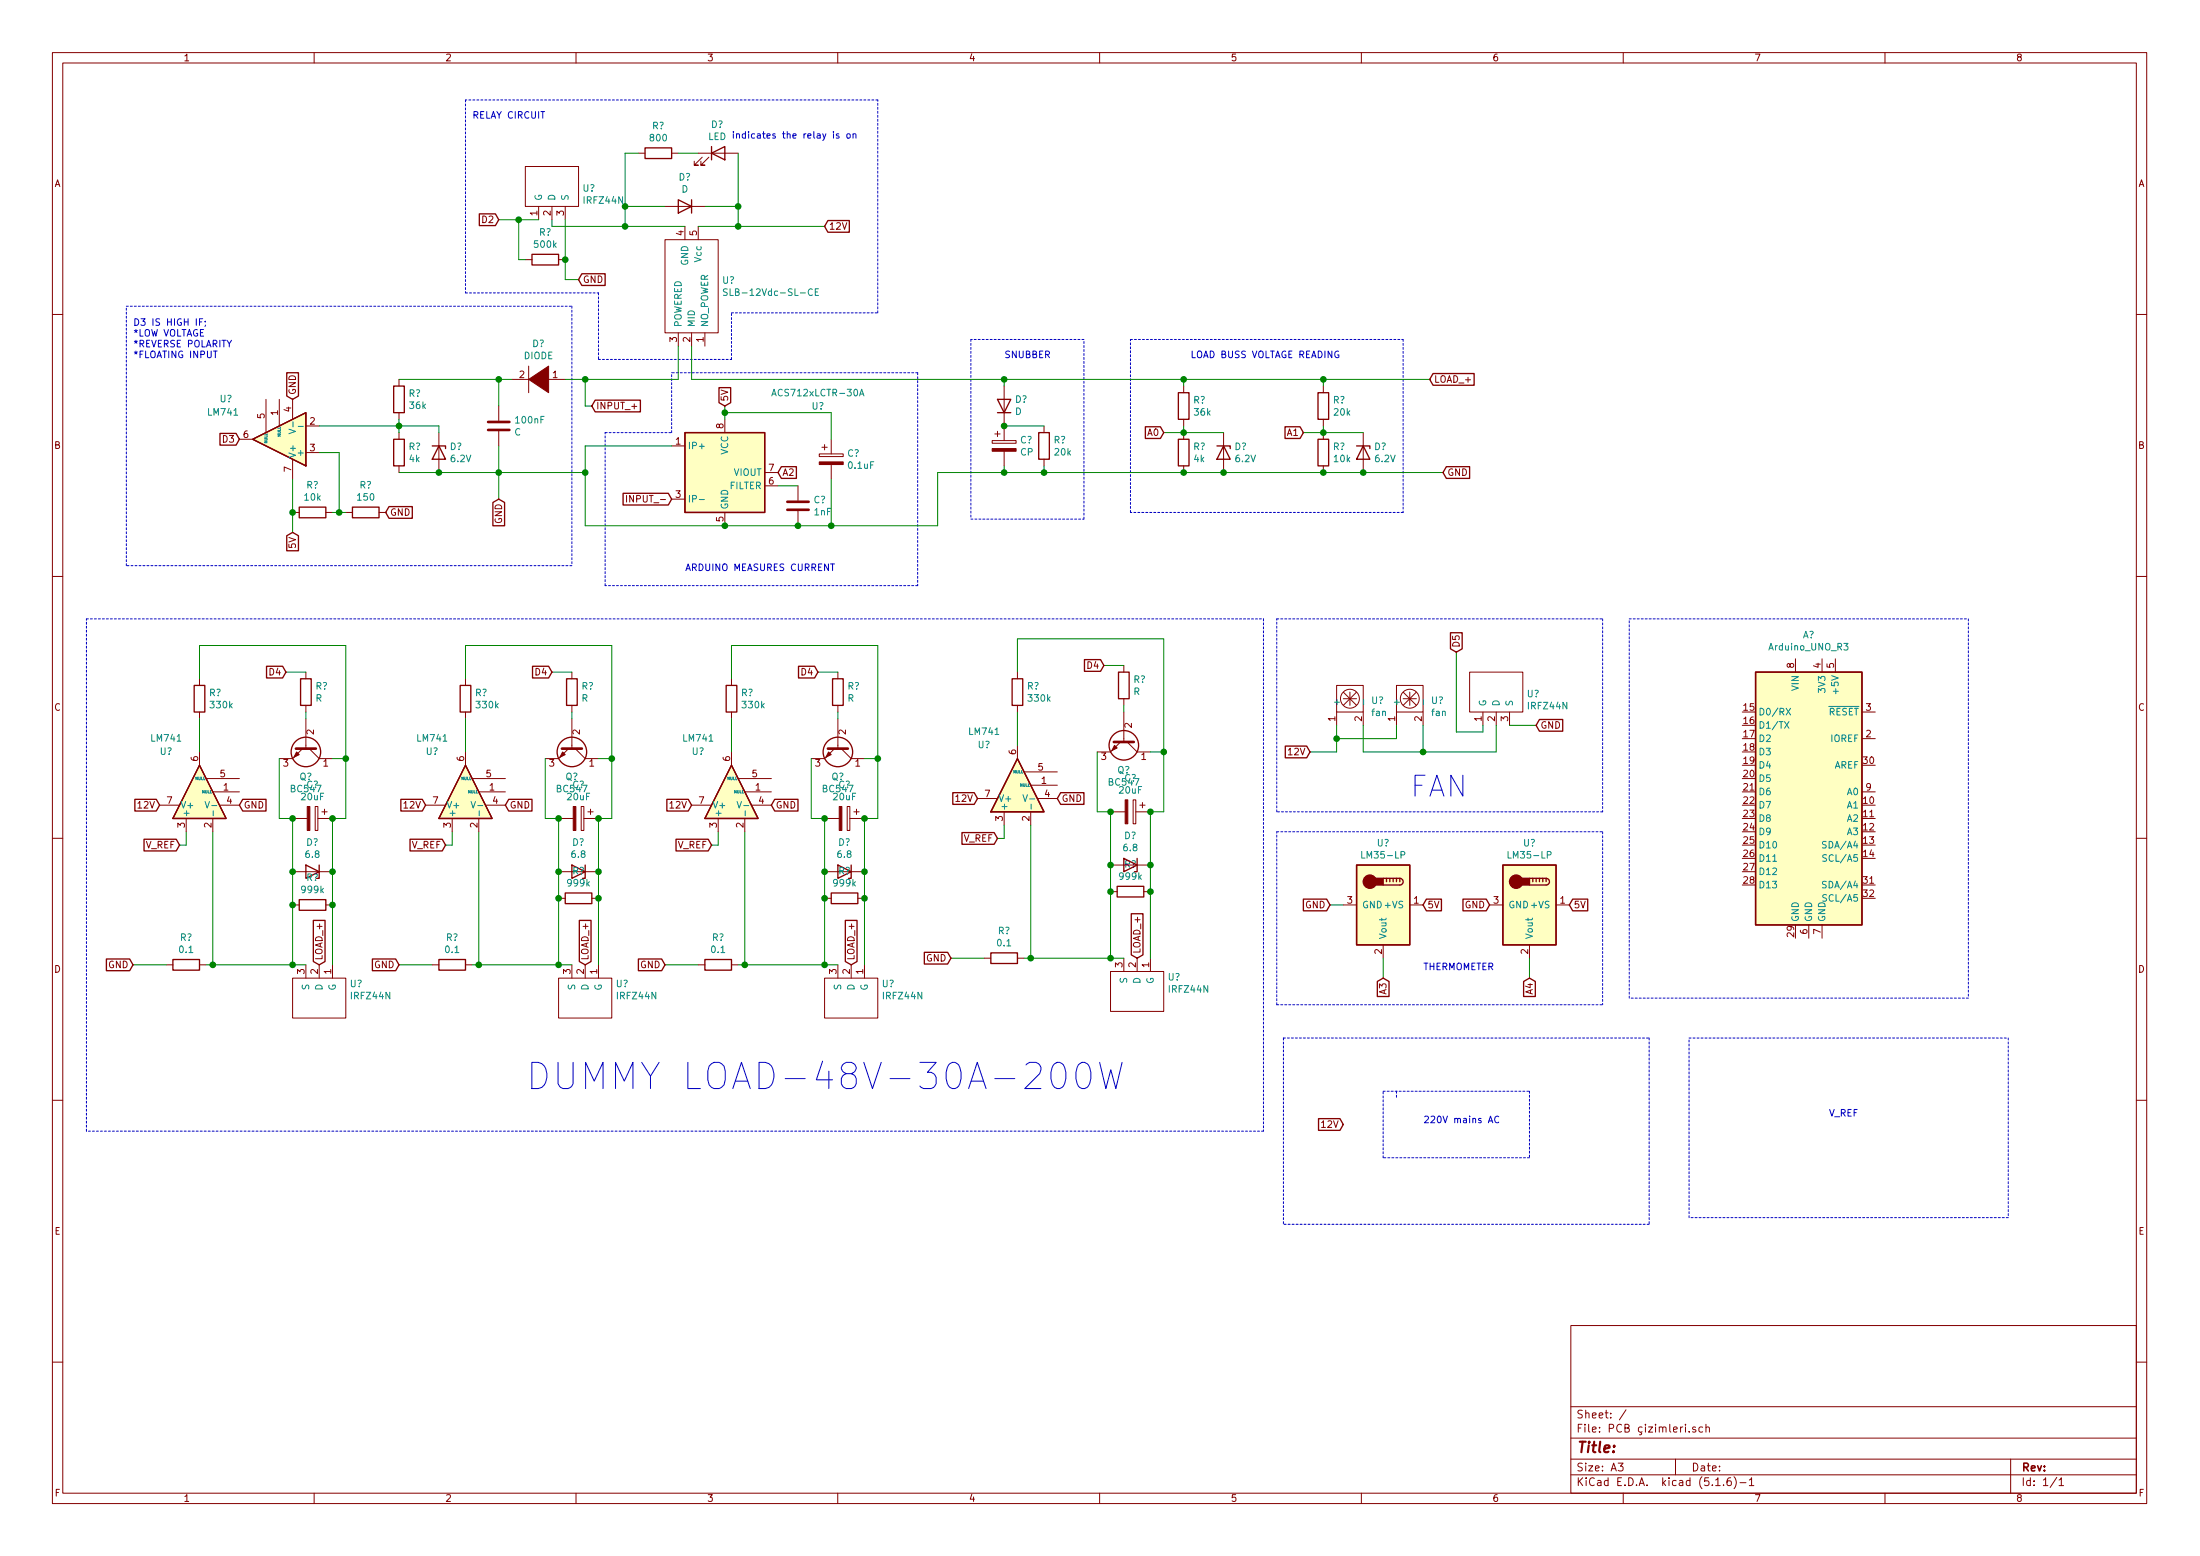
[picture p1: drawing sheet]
<svg xmlns="http://www.w3.org/2000/svg" width="420mm" height="297mm" viewBox="0 0 420 297" stroke-linecap="round" stroke-linejoin="round" font-family="sans-serif">
<g fill="none" stroke="#840000" stroke-width=".19">
<path d="M10 10h400v277h-400zM12 12h396v273.1h-396zM60 10v2M110 10v2M160 10v2M210 10v2M260 10v2M310 10v2M360 10v2M100.3 31.8h10.2v7.6h-10.2zM102.9 39.4v2.5M105.4 39.4v2.5"/>
<path d="M107.9 39.4v2.5M121.9 29.2h1.3M127 39.4h7.6M128.3 29.2h1.2M133.3 29.2h7.7M134.1 30l-1.5 1.5h.7h-.7v-.7M135.4 30l-1.5 1.5h.7h-.7v-.7M100.3 49.6h1.3M106.7 49.6h1.2M127 45.8h10.2v17.7h-10.2zM130.8 43.2v2.6M133.3 43.2v2.6"/>
<path d="M10 60h2M50.8 76.2v6.4M53.3 76.2v5.1M55.9 76.2v3.8M76.2 72.4v1.3M76.2 78.8v1.2M95.2 77.5v2.8M97.8 72.4h3.8M101 69.9v5.1M104.1 72.4h3.8M129.5 63.5v2.6M132.1 63.5v2.6"/>
<path d="M134.6 63.5v2.6M191.8 73.7v10.4M226.1 73.7v1.3M252.7 73.7v1.3M408 60h2M45.7 83.9h2.6M55.9 87.7v3.8M55.9 97.8h1.2M58.4 81.3h2.6M58.4 86.4h2.6M62.2 97.8h1.3M66 97.8h1.3"/>
<path d="M72.4 97.8h1.3M76.2 82.6v1.3M76.2 88.9v1.3M83.8 82.6v7.6M95.2 82.3v2.8M119.7 94.6v1.2M128.3 85.1h2.5M128.3 95.3h2.5M138.4 80v2.6M138.4 97.8v2.6M146 92.7h2.6M146 90.2h2.6"/>
<path d="M152.4 92.7v2.8M152.4 97.6v2.8M156.5 86.7h4.5v.5h-4.5zM157 85.4h1M157.5 84.9v1M158.7 83.9v2.8M158.7 88.7v2.8M189.5 84.1h4.6v.5h-4.6zM190 82.8h1M190.5 82.3v1M191.8 86.1v2.8M199.4 81.3v1.3"/>
<path d="M199.4 87.7v1.2M226.1 80v1.3M226.1 82.6v1.3M226.1 88.9v1.3M233.7 82.6v7.6M252.7 80v1.3M252.7 82.6v1.3M252.7 88.9v1.3M260.3 82.6v7.6M10 110h2M408 110h2M38.1 129.6v1.2"/>
<path d="M38.1 135.9v1.3M58.4 128.3v1.3M58.4 134.7v1.2M58.4 137.2v5.7M88.9 129.6v1.2M88.9 135.9v1.3M109.2 128.3v1.3M109.2 134.7v1.2M109.2 137.2v5.7M139.7 129.6v1.2M139.7 135.9v1.3M160 128.3v1.3"/>
<path d="M160 134.7v1.2M160 137.2v5.7M194.3 128.3v1.3M194.3 134.7v1.2M214.6 127v1.3M214.6 133.4v1.3M214.6 135.9v5.7M255.3 130.8h5v5.1h-5zM255.3 135.9v2.6M256.5 133.4h2.6M256.5 132.1l2.6 2.6M257.8 132.1v2.6"/>
<path d="M259.1 132.1l-2.6 2.6M260.3 135.9v2.6M266.7 130.8h5.1v5.1h-5.1zM266.7 135.9v2.6M268 132.1l2.5 2.6M268 133.4h2.5M269.2 132.1v2.6M270.5 132.1l-2.5 2.6M271.8 135.9v2.6M280.7 128.3h10.1v7.6h-10.1zM283.2 135.9v2.6M285.7 135.9v2.6"/>
<path d="M288.3 135.9v2.6M342.9 125.8v2.5M348 125.8v2.5M350.5 125.8v2.5M355.6 135.9h2.5M30.5 153.7h3.8M35.6 156.2v2.6M38.1 143.5v2.6M39.4 148.6h6.3M40.6 151.2h5.1M40.6 156.2v2.6M41.9 153.7h3.8"/>
<path d="M55.9 156.2h2.8M57.8 142.9l-1.9 1.9h-2.6M59.1 142.9l1.9 1.9h2.5M60.2 154h.5v4.5h-.5zM60.7 156.2h2.8M61.5 155h1M62 154.5v1M81.3 153.7h3.8M86.4 156.2v2.6M88.9 143.5v2.6M90.2 148.6h6.3M91.4 151.2h5.1"/>
<path d="M91.4 156.2v2.6M92.7 153.7h3.8M106.7 156.2h2.8M108.6 142.9l-1.9 1.9h-2.6M109.9 142.9l1.9 1.9h2.5M111 154h.5v4.5h-.5zM111.5 156.2h2.8M112.3 155h1M112.8 154.5v1M132.1 153.7h3.8M137.2 156.2v2.6M139.7 143.5v2.6"/>
<path d="M141 148.6h6.3M142.2 151.2h5.1M142.2 156.2v2.6M143.5 153.7h3.8M157.5 156.2h2.8M159.4 142.9l-1.9 1.9h-2.6M160.7 142.9l1.9 1.9h2.5M161.8 154h.5v4.5h-.5zM162.3 156.2h2.8M163.1 155h1M163.6 154.5v1M186.7 152.4h3.8"/>
<path d="M191.8 155v2.5M194.3 142.3v2.5M195.6 147.4h6.3M196.8 149.9h5.1M196.8 155v2.5M198.1 152.4h3.8M212.1 155h2.8M214 141.6l-1.9 1.9h-2.6M215.3 141.6l1.9 1.9h2.5M216.4 152.7h.5v4.6h-.5zM216.9 155h2.8M217.7 153.7h1"/>
<path d="M218.2 153.2v1M355.6 151.2h2.5M355.6 141h2.5M10 160h2M55.9 166.4h2.5M55.9 172.8h1.2M61 166.4h2.5M62.2 172.8h1.3M106.7 166.4h2.5M106.7 171.5h1.2M111.8 166.4h2.5M113 171.5h1.3"/>
<path d="M157.5 166.4h2.5M157.5 171.5h1.2M162.6 166.4h2.5M163.8 171.5h1.3M212.1 170.2h1.3M212.1 165.1h2.5M217.2 165.1h2.5M218.4 170.2h1.3M256.5 172.8h2.6M269.2 172.8h2.6M284.5 172.8h2.5M297.2 172.8h2.5"/>
<path d="M345.4 176.6v2.5M348 176.6v2.5M408 160h2M31.7 184.2h1.3M38.1 184.2h1.3M55.9 186.7h10.1v7.6h-10.1zM58.4 184.2v2.5M61 184.2v2.5M63.5 184.2v2.5M82.5 184.2h1.3M88.9 184.2h1.3M106.7 186.7h10.1v7.6h-10.1z"/>
<path d="M109.2 184.2v2.5M111.8 184.2v2.5M114.3 184.2v2.5M133.3 184.2h1.3M139.7 184.2h1.3M157.5 186.7h10.1v7.6h-10.1zM160 184.2v2.5M162.6 184.2v2.5M165.1 184.2v2.5M188 182.9h1.2M194.3 182.9h1.3M212.1 185.5h10.1v7.6h-10.1z"/>
<path d="M214.6 182.9v2.6M217.2 182.9v2.6M219.7 182.9v2.6M264.2 180.4v2.5M292.1 180.4v2.5M10 210h2M408 210h2M300 253h108v32.1h-108zM10 260h2M300 278.5h108M300 274.5h108M300 268.5h108"/>
<path d="M309 279.3h1l-.5 .6 .4 .1v.7l-.2 .1-.7-.1M310.5 269.1l-1.2 2M320 278.5v3M322.6 273.3v.1M323.8 272.5a.37 .37 0 0 0-.6 .1l.1 .2 .5 .2 .1 .1-.2 .3-.5-.1M325.2 272.5l-.5-.1-.2 .3v.6l.2 .1 .5-.1M325.8 272.5h.1a.37 .37 0 0 1 .6 .1v.8M325.8 271.9v1.5M384 278.5v6.6M408 260h2M60 285.1v1.9M110 285.1v1.9"/>
<path d="M160 285.1v1.9M210 285.1v1.9M260 285.1v1.9M300 281.5h108M310 285.1v1.9M327.7 283.6h.8M329.2 283.5v.1M330.5 282.1a.59 .59 0 0 0-.7 .6l.1 .8 .5 .1 .2-.1 .1-.5-.2-.3h-.4l-.3 .3M331.2 281.9a1.71 1.71 0 0 1 0 2.3M332.3 283h1.2M334.1 282.5l.4-.4v1.5M334.1 283.6h.8"/>
<path d="M360 285.1v1.9M392.8 282l-1.3 2M393.2 282.5l.5-.4v1.5M393.2 283.6h.9"/>
<circle cx="257.8" cy="133.4" r="1.8"/>
<circle cx="269.2" cy="133.4" r="1.8"/>
</g>
<path d="M93.2 82.1h4.1M93.2 80.6h4.1M150.4 97.3h4M150.4 95.8h4M56.5 142.9h3.8M107.3 142.9h3.8M158.1 142.9h3.8M212.7 141.6h3.8" fill="none" stroke="#840000" stroke-width=".51"/>
<g fill="#840000" stroke="#840000" stroke-width=".19">
<path d="M109.5 154h.5v4.5h-.5z"/>
<path d="M56.6 143.5l.5 .6-1 .5z"/>
<path d="M58.7 154h.5v4.5h-.5z"/>
<path d="M156.5 88.2h4.5v.5h-4.5z"/>
<path d="M107.4 143.5l.5 .6-1 .5z"/>
<path d="M189.5 85.6h4.6v.5h-4.6z"/>
<path d="M212.9 142.3l.5 .5-1.1 .5z"/>
<path d="M214.9 152.7h.5v4.6h-.5z"/>
<path d="M158.2 143.5l.5 .6-1 .5z"/>
<path d="M160.3 154h.5v4.5h-.5z"/>
<path d="M101 72.4l3.8-2.5v5.1z"/>
</g>
<g fill="none" stroke="#840000" stroke-width=".25">
<path d="M123.2 28.2h5.1v2.1h-5.1zM129.5 38.1l2.6 1.3-2.6 1.3zM132.1 38.1v2.6M135.9 29.2l2.5-1.2v2.5zM135.9 28v2.5M91.5 40.8h3.1l.6 1.1-.6 1.2h-3.1zM101.6 48.6h5.1v2h-5.1zM111.1 52.3h4.5v2.2h-4.5l-.6-1.1zM158.1 42.1h4.1v2.2h-4.1l-.6-1.1zM54.8 71.2h2.2v4.4l-1.1 .6-1.1-.6zM75.2 73.7h2v5.1h-2zM113.7 76.4h8.6v2.2h-8.6l-.7-1.1z"/>
<path d="M137.3 74h2.2v2.9l-1.1 .6-1.1-.6zM190.5 76.2h2.5l-1.2 2.6zM190.5 78.8h2.5M225 75h2.1v5h-2.1zM251.7 75h2v5h-2zM273.7 71.3h7.8v2.2h-7.8l-.7-1.1zM42 82.7h3.1l.6 1.2-.6 1.1h-3.1zM48.3 83.9l10.1-5.1v10.1zM57.1 96.8h5.1v2h-5.1zM67.3 96.8h5.1v2h-5.1zM74.3 96.7h4.4v2.2h-4.4l-.6-1.1zM75.2 83.9h2v5h-2z"/>
<path d="M82.5 85.1h2.6v.5M83.8 85.1l1.3 2.6h-2.6zM94.1 95.9l1.1-.6 1.2 .6v4.5h-2.3zM119 94.2h8.6l.7 1.1-.7 1.1h-8.6zM130.8 82.6h15.2v15.2h-15.2zM149.2 89.1h2.9v2.2h-2.9l-.6-1.1zM198.4 82.6h2v5.1h-2zM218.7 81.5h2.9l.6 1.1-.6 1.1h-2.9zM225 83.9h2.1v5h-2.1zM232.4 85.1h2.5v.5M233.7 85.1l1.2 2.6h-2.5zM245.4 81.5h2.9l.6 1.1-.6 1.1h-2.9z"/>
<path d="M251.7 83.9h2v5h-2zM259.1 85.1h2.5v.5M260.3 85.1l1.3 2.6h-2.5zM276.2 89.1h4.5v2.2h-4.5l-.6-1.1zM54.8 102.3l1.1-.7 1.1 .7v2.8h-2.2zM37.1 130.8h2v5.1h-2zM50.9 127.2h3.1l.6 1.1-.6 1.1h-3.1zM57.4 129.6h2v5.1h-2zM87.9 130.8h2v5.1h-2zM101.7 127.2h3.1l.6 1.1-.6 1.1h-3.1zM108.2 129.6h2v5.1h-2zM138.7 130.8h2v5.1h-2z"/>
<path d="M152.5 127.2h3.1l.6 1.1-.6 1.1h-3.1zM159 129.6h2v5.1h-2zM193.3 129.6h2v5.1h-2zM207.1 125.9h3.1l.6 1.1-.6 1.2h-3.1zM213.6 128.3h2v5.1h-2zM277 120.8h2.2v3.1l-1.1 .6-1.1-.6zM294 137.3h4.4v2.3h-4.4l-.6-1.1zM335.3 128.3h20.3v48.3h-20.3zM25.8 152.6h4l.7 1.1-.7 1.1h-4zM38.1 146.1l5.1 10.1h-10.2zM46.4 152.6h4.4v2.2h-4.4l-.7-1.1zM76.6 152.6h4l.7 1.1-.7 1.1h-4z"/>
<path d="M88.9 146.1l5.1 10.1h-10.2zM97.2 152.6h4.4v2.2h-4.4l-.7-1.1zM127.4 152.6h4l.7 1.1-.7 1.1h-4zM139.7 146.1l5.1 10.1h-10.2zM148 152.6h4.4v2.2h-4.4l-.7-1.1zM182 151.3h4.1l.6 1.1-.6 1.2h-4.1zM183.7 158.9h6.2l.6 1.2-.6 1.1h-6.2zM194.3 144.8l5.1 10.2h-10.2zM202.6 151.3h4.4v2.3h-4.4l-.7-1.2zM245.5 142.4h4.1l.6 1.1-.6 1.2h-4.1zM27.5 160.2h6.2l.6 1.1-.6 1.1h-6.2zM57.1 171.7h5.1v2.1h-5.1z"/>
<path d="M58.4 165.1l2.6 1.3-2.6 1.3zM59.8 175.7h2.3v7.9l-1.1 .6-1.2-.6zM61 165.1v2.6h-.5M78.3 160.2h6.2l.6 1.1-.6 1.1h-6.2zM107.9 170.5h5.1v2h-5.1zM109.2 165.1l2.6 1.3-2.6 1.3zM110.6 175.7h2.3v7.9l-1.1 .6-1.2-.6zM111.8 165.1v2.6h-.5M129.1 160.2h6.2l.6 1.1-.6 1.1h-6.2zM158.7 170.5h5.1v2h-5.1zM160 165.1l2.6 1.3-2.6 1.3zM161.4 175.7h2.3v7.9l-1.1 .6-1.2-.6z"/>
<path d="M162.6 165.1v2.6h-.5M213.4 169.2h5v2h-5zM214.6 163.9l2.6 1.2-2.6 1.3zM216.1 174.4h2.2v7.9l-1.1 .6-1.1-.6zM217.2 163.9v2.5h-.5M248.9 171.6h4.5l.6 1.2-.6 1.1h-4.5zM259.1 165.1h10.1v15.3h-10.1zM264.2 167.7h3.1M264.8 167.7v.6M265.4 167.7v.6M266.1 167.7v.6M266.7 167.7v.6"/>
<path d="M267.3 167.7a.63 .63 0 0 1 .7 .6 .63 .63 0 0 1-.7 .6h-3.1M267.3 167.7v.6M272.4 171.6h2.9v2.3h-2.9l-.6-1.1zM279.4 171.6h4.4l.7 1.2-.7 1.1h-4.4zM287 165.1h10.2v15.3h-10.2zM292.1 167.7h3.2M292.7 167.7v.6M293.4 167.7v.6M294 167.7v.6M294.6 167.7v.6M295.3 167.7a.63 .63 0 0 1 .6 .6 .63 .63 0 0 1-.6 .6h-3.2M295.3 167.7v.6"/>
<path d="M300.4 171.6h2.8v2.3h-2.8l-.7-1.1zM20.3 183.1h4.5l.6 1.1-.6 1.1h-4.5zM33 183.2h5.1v2h-5.1zM71.1 183.1h4.5l.6 1.1-.6 1.1h-4.5zM83.8 183.2h5.1v2h-5.1zM121.9 183.1h4.5l.6 1.1-.6 1.1h-4.5zM134.6 183.2h5.1v2h-5.1zM176.5 181.8h4.5l.6 1.1-.6 1.1h-4.5zM189.2 181.9h5.1v2h-5.1zM263 187.4l1.2-.7 1.1 .7v2.8h-2.3zM291 187.4l1.1-.7 1.1 .7v2.8h-2.2zM251.8 213.5h4.1l.6 1.2-.6 1.1h-4.1z"/>
<circle cx="58.4" cy="143.5" r="2.82"/>
<circle cx="109.2" cy="143.5" r="2.82"/>
<circle cx="160" cy="143.5" r="2.82"/>
<circle cx="214.6" cy="142.3" r="2.82"/>
</g>
<g fill="#ffffc2" stroke="#ffffc2" stroke-width=".19">
<path d="M38.1 146.1l5.1 10.1h-10.2z"/>
<path d="M130.8 82.6h15.2v15.2h-15.2z"/>
<path d="M335.3 128.3h20.3v48.3h-20.3z"/>
<path d="M287 165.1h10.2v15.3h-10.2z"/>
<path d="M259.1 165.1h10.1v15.3h-10.1z"/>
<path d="M194.3 144.8l5.1 10.2h-10.2z"/>
<path d="M139.7 146.1l5.1 10.1h-10.2z"/>
<path d="M88.9 146.1l5.1 10.1h-10.2z"/>
<path d="M48.3 83.9l10.1-5.1v10.1z"/>
</g>
<g fill="none" stroke="#008484" stroke-width=".19">
<path d="M138.9 55.2l-.5-.1-.2 .3 .1 .3 .5 .2v.4l-.2 .1-.4-.1M155.1 55.3a.6 .6 0 0 0-.8 .4 .6 .6 0 0 0 .6 .7l.2-.1M155.7 55.7h.4M156.3 55.1h-.6v1.3h.6M147.4 75.6l.4-1.3 .4 1.3M164.2 75.6l.4-1.3 .4 1.3M164.3 75.2h.6M55.2 81.9l1.2 .5-1.2 .4M56 80.5v1M56.9 81.4h1M133.6 95.4h.9M260.4 133.6v.9"/>
<path d="M271.9 133.6v.9M340.8 137.8l.9 1.2M341.1 135.2l.9 1.3M341.7 137.8l-.9 1.2M342 135.2l-.9 1.3M352.1 122.8h.8l-.4 .5 .4 .1v.5l-.2 .2-.6-.1M39.2 153l.4 1.3 .4-1.3M40.4 153.8h1M40.7 154.8v.9M90 153l.4 1.3 .4-1.3M91.2 153.8h1M91.5 154.8v.9"/>
<path d="M140.8 153l.4 1.3 .4-1.3M142 153.8h1M142.3 154.8v.9M195.4 151.7l.4 1.3 .4-1.3M196.6 152.5h1M196.9 153.5v1M267.6 163.2h.6l.1-.2-.1-.3-.6-.2v1.3M295.5 163.2h.6l.1-.2v-.3l-.7-.2v1.3M348.8 160.7l-.5-.1-.2 .1 .1 .5 .5 .2 .1 .3-.3 .2-.4-.1M348.8 168.3l-.5-.1-.2 .2 .1 .4 .5 .2 .1 .3-.3 .2h-.4M348.8 163.2h-.4l-.2 .1v.3l.5 .3 .1 .3-.2 .2h-.5M348.8 170.9l-.4-.1-.2 .1v.4l.5 .2 .1 .3-.2 .2h-.5"/>
</g>
<g fill="#840000" stroke="#840000" stroke-width=".25">
<path d="M290.2 167.7h1.9v1.2h-1.9z"/>
<path d="M262.3 167.7h1.9v1.2h-1.9z"/>
<circle cx="289.6" cy="168.3" r="1.27"/>
<circle cx="261.6" cy="168.3" r="1.27"/>
</g>
<g fill="none" stroke="#0000c2" stroke-width=".19" stroke-dasharray=".4 .4">
<path d="M88.9 19.1v36.8M167.6 19.1h-78.7M24.1 58.5h85.1M88.9 55.9h25.4M109.2 58.5v49.5M114.3 55.9v12.7M139.7 59.7h27.9M167.6 59.7v-40.6M114.3 68.6h25.4M139.7 68.6v-8.9M175.3 71.2v40.6M175.3 71.2h-47"/>
<path d="M185.4 64.8v34.3M207 64.8h-21.6M215.9 64.8h52.1M268 64.8v33M115.6 82.6h12.7M128.3 82.6v-11.4M185.4 99.1h21.6M207 99.1v-34.3M215.9 97.8v-33M268 97.8h-52.1M16.5 118.1h224.8M24.1 108v-49.5"/>
<path d="M109.2 108h-85.1M115.6 111.8v-29.2M175.3 111.8h-59.7M241.3 118.1v97.8M243.8 118.1h62.3M306.1 118.1v36.9M311.1 118.1h64.8M375.9 118.1v72.4M243.8 158.8h62.3M243.8 155v-36.9M306.1 155h-62.3M306.1 158.8v33"/>
<path d="M243.8 191.8v-33M243.8 191.8h62.3M245.1 198.2h69.9M245.1 198.2v35.5M311.1 190.5v-72.4M315 198.2v35.5M322.6 198.2h60.9M375.9 190.5h-64.8M383.5 198.2v34.2M16.5 215.9v-97.8M241.3 215.9h-224.8M264.2 208.3h27.9"/>
<path d="M266.7 208.3v1.3M292.1 208.3v12.7M264.2 221v-12.7M292.1 221h-27.9M315 233.7h-69.9M322.6 232.4v-34.2M383.5 232.4h-60.9"/>
</g>
<g fill="none" stroke="#008400" stroke-width=".19">
<path d="M119.4 39.4h7.6M121.9 29.2h-2.5v14M129.5 29.2h3.8M134.6 39.4h6.4M141 29.2v14M95.2 41.9h7.7M99.1 41.9v7.7h1.2M105.4 41.9v1.3h25.4M107.9 41.9v11.5h2.6M133.3 43.2h24.2M76.2 72.4h21.6M95.2 72.4v5.1"/>
<path d="M111.8 72.4v5.1h1.2M129.5 66.1v6.3h-21.6M132.1 66.1v6.3h140.9M138.4 78.8h20.3v5.1M138.4 77.5v2.5M191.8 72.4v1.3M226.1 72.4v1.3M252.7 72.4v1.3M55.9 91.5v10.1M61 81.3h22.8v1.3M61 86.4h3.8v11.4M63.5 97.8h2.5"/>
<path d="M76.2 90.2h35.6M76.2 80v2.6M95.2 85.1v10.2M128.3 85.1h-16.5v15.3h67.3v-10.2h96.5M148.6 92.7h3.8M158.7 91.5v8.9M191.8 81.3h7.6M191.8 88.9v1.3M199.4 88.9v1.3M222.2 82.6h11.5M226.1 81.3v1.3M248.9 82.6h11.4"/>
<path d="M252.7 81.3v1.3M38.1 129.6v-6.4h27.9v33h-2.5v28M38.1 137.2v6.3M54.6 128.3h3.8M58.4 135.9v1.3M88.9 129.6v-6.4h27.9v33h-2.5v28M88.9 137.2v6.3M105.4 128.3h3.8M109.2 135.9v1.3M139.7 129.6v-6.4h27.9v33h-2.5v28M139.7 137.2v6.3M156.2 128.3h3.8"/>
<path d="M160 135.9v1.3M194.3 128.3v-6.3h27.9v33h-2.5v27.9M194.3 135.9v6.4M210.8 127h3.8M214.6 134.7v1.2M255.3 138.5v5h-5.1M260.3 138.5v5h25.4v-5M266.7 138.5v2.5h-11.4M271.8 138.5v5M278.1 124.5v15.2h5.1v-1.2M288.3 138.5h5.1M35.6 158.8v2.5h-1.3"/>
<path d="M40.6 158.8v25.4M53.3 144.8v11.4h2.6v28M63.5 144.8h2.5M86.4 158.8v2.5h-1.3M91.4 158.8v25.4M104.1 144.8v11.4h2.6v28M114.3 144.8h2.5M137.2 158.8v2.5h-1.3M142.2 158.8v25.4M154.9 144.8v11.4h2.6v28M165.1 144.8h2.5M191.8 157.5v2.6h-1.3"/>
<path d="M196.8 157.5v25.4M209.5 143.5v11.5h2.6v27.9M219.7 143.5h2.5M254 172.8h2.5M25.4 184.2h6.3M39.4 184.2h19M76.2 184.2h6.3M90.2 184.2h19M127 184.2h6.3M141 184.2h19M181.6 182.9h6.4M195.6 182.9h19"/>
<path d="M264.2 182.9v3.8M292.1 182.9v3.8"/>
</g>
<g fill="none" stroke="#0000c2" stroke-width=".19">
<path d="M159.2 25.1v.1M159.2 25.5v.9M160.2 25.6l-.3-.1-.2 .2 .1 .2 .4 .1v.3h-.5M161.8 25.7l.2-.2 .3 .2 .1 .4-.1 .2-.3 .1-.2-.2zM162.9 25.7l.5-.1 .1 .8M162.9 25.5v.9M38.1 61.5h.4M38.7 60.8h-.6v1.3M39.2 61.3v.2M39.2 62.1l-.1 .2M40.8 67h.7M255.6 67.1a.59 .59 0 0 0-.7 .6 .59 .59 0 0 0 .7 .5l.1-.4h-.3"/>
<path d="M158.6 107.7h.8M201.2 203.3a1.18 1.18 0 0 1 1.2-.5 1.18 1.18 0 0 1 .9 1 3.9 3.9 0 0 1-.5 3.8 1.2 1.2 0 0 1-1.9-.7 4.3 4.3 0 0 1 .3-3.6zM205.9 203.3a1.2 1.2 0 0 1 1.3-.5 1.2 1.2 0 0 1 .9 1 3.9 3.9 0 0 1-.5 3.8 1.19 1.19 0 0 1-1.9-.7 4.4 4.4 0 0 1 .2-3.6zM210 202.8l1.2 5 .9-3.6 1 3.6 1.2-5M284.3 214.3l.4-1.2 .4 1.2M284.4 214h.6M286.2 213.2a.6 .6 0 0 0-.8 .4 .6 .6 0 0 0 .6 .7l.2-.1"/>
</g>
<g fill="#008400" stroke="#008400" stroke-width=".25">
<circle cx="226.1" cy="72.4" r=".51"/>
<circle cx="114.3" cy="166.4" r=".51"/>
<circle cx="165.1" cy="171.5" r=".51"/>
<circle cx="157.5" cy="171.5" r=".51"/>
<circle cx="106.7" cy="166.4" r=".51"/>
<circle cx="219.7" cy="170.2" r=".51"/>
<circle cx="212.1" cy="170.2" r=".51"/>
<circle cx="64.8" cy="97.8" r=".51"/>
<circle cx="91.4" cy="184.2" r=".51"/>
<circle cx="66" cy="144.8" r=".51"/>
<circle cx="233.7" cy="90.2" r=".51"/>
<circle cx="111.8" cy="72.4" r=".51"/>
<circle cx="199.4" cy="90.2" r=".51"/>
<circle cx="191.8" cy="81.3" r=".51"/>
<circle cx="191.8" cy="72.4" r=".51"/>
<circle cx="55.9" cy="184.2" r=".51"/>
<circle cx="106.7" cy="184.2" r=".51"/>
<circle cx="106.7" cy="171.5" r=".51"/>
<circle cx="114.3" cy="171.5" r=".51"/>
<circle cx="252.7" cy="82.6" r=".51"/>
<circle cx="55.9" cy="97.8" r=".51"/>
<circle cx="40.6" cy="184.2" r=".51"/>
<circle cx="55.9" cy="172.8" r=".51"/>
<circle cx="63.5" cy="172.8" r=".51"/>
<circle cx="114.3" cy="156.2" r=".51"/>
<circle cx="226.1" cy="90.2" r=".51"/>
<circle cx="106.7" cy="156.2" r=".51"/>
<circle cx="191.8" cy="90.2" r=".51"/>
<circle cx="142.2" cy="184.2" r=".51"/>
<circle cx="119.4" cy="39.4" r=".51"/>
<circle cx="138.4" cy="78.8" r=".51"/>
<circle cx="167.6" cy="144.8" r=".51"/>
<circle cx="141" cy="39.4" r=".51"/>
<circle cx="95.3" cy="72.4" r=".51"/>
<circle cx="152.4" cy="100.4" r=".51"/>
<circle cx="212.1" cy="165.1" r=".51"/>
<circle cx="219.7" cy="165.1" r=".51"/>
<circle cx="76.2" cy="81.3" r=".51"/>
<circle cx="158.8" cy="100.4" r=".51"/>
<circle cx="222.3" cy="143.5" r=".51"/>
<circle cx="138.4" cy="100.4" r=".51"/>
<circle cx="219.7" cy="155" r=".51"/>
<circle cx="108" cy="49.6" r=".51"/>
<circle cx="212.1" cy="155" r=".51"/>
<circle cx="111.8" cy="90.2" r=".51"/>
<circle cx="196.9" cy="182.9" r=".51"/>
<circle cx="99.1" cy="41.9" r=".51"/>
<circle cx="212.1" cy="182.9" r=".51"/>
<circle cx="55.9" cy="166.4" r=".51"/>
<circle cx="95.3" cy="90.2" r=".51"/>
<circle cx="252.7" cy="72.4" r=".51"/>
<circle cx="55.9" cy="156.2" r=".51"/>
<circle cx="116.8" cy="144.8" r=".51"/>
<circle cx="63.5" cy="156.2" r=".51"/>
<circle cx="260.3" cy="90.2" r=".51"/>
<circle cx="157.5" cy="166.4" r=".51"/>
<circle cx="63.5" cy="166.4" r=".51"/>
<circle cx="165.1" cy="166.4" r=".51"/>
<circle cx="252.7" cy="90.2" r=".51"/>
<circle cx="165.1" cy="156.2" r=".51"/>
<circle cx="226.1" cy="82.6" r=".51"/>
<circle cx="157.5" cy="156.2" r=".51"/>
<circle cx="157.5" cy="184.2" r=".51"/>
<circle cx="271.8" cy="143.5" r=".51"/>
<circle cx="119.4" cy="43.2" r=".51"/>
<circle cx="83.8" cy="90.2" r=".51"/>
<circle cx="141" cy="43.2" r=".51"/>
<circle cx="255.3" cy="141" r=".51"/>
</g>
<text font-size="7" fill="#0000c2" x="100.3" y="208.1">DUMMY LOAD-48V-30A-200W</text>
<text font-size="5.6" fill="#0000c2" x="269.2" y="152.2">FAN</text>
<text font-size="2.8" fill="#840000" x="301" y="277.3">Title:</text>
<g font-size="2.1" fill="#840000">
<text x="301" y="273.5">File: PCB çizimleri.sch</text>
<text x="301" y="270.8">Sheet: /</text>
<text x="301" y="280.9">Size: A3</text>
<text x="323" y="280.9">Date:</text>
<text x="386" y="280.9">Rev:</text>
<text x="301" y="283.7">KiCad E.D.A. kicad (5.1.6)-1</text>
<text x="386" y="283.7">Id: 1/1</text>
</g>
<g font-size="1.8" fill="#840000">
<text x="35" y="11.7">1</text>
<text x="85" y="11.7">2</text>
<text x="135" y="11.7">3</text>
<text x="185" y="11.7">4</text>
<text x="235" y="11.7">5</text>
<text x="285" y="11.7">6</text>
<text x="335" y="11.7">7</text>
<text x="385" y="11.7">8</text>
<text x="10.4" y="35.7">A</text>
<text x="408.4" y="35.7">A</text>
<text x="102.6" y="41.2" transform="rotate(-90 102.6 41.2)">1</text>
<text x="105.2" y="41.2" transform="rotate(-90 105.2 41.2)">2</text>
<text x="107.7" y="41.2" transform="rotate(-90 107.7 41.2)">3</text>
<text x="92.2" y="42.6">D2</text>
<text x="130.6" y="45" transform="rotate(-90 130.6 45)">4</text>
<text x="133.1" y="45" transform="rotate(-90 133.1 45)">5</text>
<text x="158.3" y="43.9">12V</text>
<text x="111.3" y="54">GND</text>
<text x="129.3" y="65.3" transform="rotate(-90 129.3 65.3)">3</text>
<text x="131.8" y="65.3" transform="rotate(-90 131.8 65.3)">2</text>
<text x="134.4" y="65.3" transform="rotate(-90 134.4 65.3)">1</text>
<text x="56.5" y="75.4" transform="rotate(-90 56.5 75.4)">GND</text>
<text x="99.2" y="72.2">2</text>
<text x="105.6" y="72.2">1</text>
<text x="139.1" y="76.7" transform="rotate(-90 139.1 76.7)">5V</text>
<text x="273.8" y="73.1">LOAD_+</text>
<text x="46.5" y="83.6">6</text>
<text x="50.5" y="79.9" transform="rotate(-90 50.5 79.9)">5</text>
<text x="53.1" y="79.3" transform="rotate(-90 53.1 79.3)">1</text>
<text x="55.6" y="78.6" transform="rotate(-90 55.6 78.6)">4</text>
<text x="59.2" y="81.1">2</text>
<text x="113.8" y="78.1">INPUT_+</text>
<text x="138.2" y="81.8" transform="rotate(-90 138.2 81.8)">8</text>
<text x="219.2" y="83.2">A0</text>
<text x="245.9" y="83.2">A1</text>
<text x="10.4" y="85.7">B</text>
<text x="42.7" y="84.5">D3</text>
<text x="59.2" y="86.1">3</text>
<text x="129.1" y="84.9">1</text>
<text x="146.8" y="90">7</text>
<text x="408.4" y="85.7">B</text>
<text x="55.6" y="90.1" transform="rotate(-90 55.6 90.1)">7</text>
<text x="120.6" y="95.9">INPUT_-</text>
<text x="129.1" y="95">3</text>
<text x="146.8" y="92.5">6</text>
<text x="149.4" y="90.8">A2</text>
<text x="276.4" y="90.8">GND</text>
<text x="74.4" y="98.5">GND</text>
<text x="95.9" y="100" transform="rotate(-90 95.9 100)">GND</text>
<text x="138.2" y="99.6" transform="rotate(-90 138.2 99.6)">5</text>
<text x="56.5" y="104.6" transform="rotate(-90 56.5 104.6)">5V</text>
<text x="278.8" y="123.7" transform="rotate(-90 278.8 123.7)">D5</text>
<text x="51.6" y="128.9">D4</text>
<text x="102.4" y="128.9">D4</text>
<text x="153.2" y="128.9">D4</text>
<text x="207.8" y="127.7">D4</text>
<text x="342.6" y="127.5" transform="rotate(-90 342.6 127.5)">8</text>
<text x="347.7" y="127.5" transform="rotate(-90 347.7 127.5)">4</text>
<text x="350.3" y="127.5" transform="rotate(-90 350.3 127.5)">5</text>
<text x="10.4" y="135.7">C</text>
<text x="255" y="137.7" transform="rotate(-90 255 137.7)">1</text>
<text x="260.1" y="137.7" transform="rotate(-90 260.1 137.7)">2</text>
<text x="266.4" y="137.7" transform="rotate(-90 266.4 137.7)">1</text>
<text x="271.5" y="137.7" transform="rotate(-90 271.5 137.7)">2</text>
<text x="283" y="137.7" transform="rotate(-90 283 137.7)">1</text>
<text x="285.5" y="137.7" transform="rotate(-90 285.5 137.7)">2</text>
<text x="288" y="137.7" transform="rotate(-90 288 137.7)">3</text>
<text x="333" y="135.7">15</text>
<text x="356.4" y="135.7">3</text>
<text x="408.4" y="135.7">C</text>
<text x="59.9" y="140.2" transform="rotate(-90 59.9 140.2)">2</text>
<text x="110.7" y="140.2" transform="rotate(-90 110.7 140.2)">2</text>
<text x="161.5" y="140.2" transform="rotate(-90 161.5 140.2)">2</text>
<text x="216.2" y="138.9" transform="rotate(-90 216.2 138.9)">2</text>
<text x="294.2" y="139.1">GND</text>
<text x="333" y="138.2">16</text>
<text x="333" y="140.8">17</text>
<text x="333" y="143.3">18</text>
<text x="356.4" y="140.8">2</text>
<text x="37.8" y="145.3" transform="rotate(-90 37.8 145.3)">6</text>
<text x="42.1" y="148.4">5</text>
<text x="54.1" y="146.3">3</text>
<text x="61.7" y="146.3">1</text>
<text x="88.6" y="145.3" transform="rotate(-90 88.6 145.3)">6</text>
<text x="92.9" y="148.4">5</text>
<text x="104.9" y="146.3">3</text>
<text x="112.5" y="146.3">1</text>
<text x="139.4" y="145.3" transform="rotate(-90 139.4 145.3)">6</text>
<text x="143.7" y="148.4">5</text>
<text x="155.7" y="146.3">3</text>
<text x="163.3" y="146.3">1</text>
<text x="194.1" y="144" transform="rotate(-90 194.1 144)">6</text>
<text x="198.3" y="147.1">5</text>
<text x="198.9" y="149.6">1</text>
<text x="210.3" y="145.1">3</text>
<text x="218" y="145.1">1</text>
<text x="246.3" y="144.2">12V</text>
<text x="333" y="145.8">19</text>
<text x="333" y="148.4">20</text>
<text x="355.9" y="145.8">30</text>
<text x="26.5" y="154.3">12V</text>
<text x="31.9" y="153.5">7</text>
<text x="42.7" y="150.9">1</text>
<text x="43.3" y="153.5">4</text>
<text x="46.5" y="154.3">GND</text>
<text x="77.3" y="154.3">12V</text>
<text x="82.7" y="153.5">7</text>
<text x="93.5" y="150.9">1</text>
<text x="94.1" y="153.5">4</text>
<text x="97.3" y="154.3">GND</text>
<text x="128.1" y="154.3">12V</text>
<text x="133.5" y="153.5">7</text>
<text x="144.3" y="150.9">1</text>
<text x="144.9" y="153.5">4</text>
<text x="148.1" y="154.3">GND</text>
<text x="182.8" y="153.1">12V</text>
<text x="188.1" y="152.2">7</text>
<text x="199.5" y="152.2">4</text>
<text x="202.7" y="153.1">GND</text>
<text x="333" y="150.9">21</text>
<text x="333" y="153.5">22</text>
<text x="333" y="156">23</text>
<text x="355.9" y="153.5">10</text>
<text x="355.9" y="156">11</text>
<text x="356.4" y="150.9">9</text>
<text x="27.8" y="162">V_REF</text>
<text x="35.3" y="158" transform="rotate(-90 35.3 158)">3</text>
<text x="40.4" y="158" transform="rotate(-90 40.4 158)">2</text>
<text x="78.6" y="162">V_REF</text>
<text x="86.1" y="158" transform="rotate(-90 86.1 158)">3</text>
<text x="91.2" y="158" transform="rotate(-90 91.2 158)">2</text>
<text x="129.4" y="162">V_REF</text>
<text x="136.9" y="158" transform="rotate(-90 136.9 158)">3</text>
<text x="142" y="158" transform="rotate(-90 142 158)">2</text>
<text x="184" y="160.7">V_REF</text>
<text x="191.5" y="156.7" transform="rotate(-90 191.5 156.7)">3</text>
<text x="196.6" y="156.7" transform="rotate(-90 196.6 156.7)">2</text>
<text x="333" y="158.5">24</text>
<text x="333" y="161.1">25</text>
<text x="355.9" y="158.5">12</text>
<text x="355.9" y="161.1">13</text>
<text x="214.7" y="165.6">R?</text>
<text x="333" y="163.6">26</text>
<text x="333" y="166.2">27</text>
<text x="355.9" y="163.6">14</text>
<text x="249.3" y="173.4">GND</text>
<text x="257.3" y="172.5">3</text>
<text x="270" y="172.5">1</text>
<text x="272.6" y="173.4">5V</text>
<text x="279.8" y="173.4">GND</text>
<text x="285.3" y="172.5">3</text>
<text x="298" y="172.5">1</text>
<text x="300.5" y="173.4">5V</text>
<text x="333" y="168.7">28</text>
<text x="355.9" y="168.7">31</text>
<text x="355.9" y="171.2">32</text>
<text x="342.6" y="178.8" transform="rotate(-90 342.6 178.8)">29</text>
<text x="345.2" y="178.3" transform="rotate(-90 345.2 178.3)">6</text>
<text x="347.7" y="178.3" transform="rotate(-90 347.7 178.3)">7</text>
<text x="10.4" y="185.7">D</text>
<text x="20.7" y="184.8">GND</text>
<text x="58.2" y="185.9" transform="rotate(-90 58.2 185.9)">3</text>
<text x="60.7" y="185.9" transform="rotate(-90 60.7 185.9)">2</text>
<text x="61.6" y="183.4" transform="rotate(-90 61.6 183.4)">LOAD_+</text>
<text x="63.2" y="185.9" transform="rotate(-90 63.2 185.9)">1</text>
<text x="71.5" y="184.8">GND</text>
<text x="109" y="185.9" transform="rotate(-90 109 185.9)">3</text>
<text x="111.5" y="185.9" transform="rotate(-90 111.5 185.9)">2</text>
<text x="112.4" y="183.4" transform="rotate(-90 112.4 183.4)">LOAD_+</text>
<text x="114" y="185.9" transform="rotate(-90 114 185.9)">1</text>
<text x="122.3" y="184.8">GND</text>
<text x="159.8" y="185.9" transform="rotate(-90 159.8 185.9)">3</text>
<text x="162.3" y="185.9" transform="rotate(-90 162.3 185.9)">2</text>
<text x="163.2" y="183.4" transform="rotate(-90 163.2 183.4)">LOAD_+</text>
<text x="164.8" y="185.9" transform="rotate(-90 164.8 185.9)">1</text>
<text x="176.9" y="183.6">GND</text>
<text x="214.4" y="184.7" transform="rotate(-90 214.4 184.7)">3</text>
<text x="216.9" y="184.7" transform="rotate(-90 216.9 184.7)">2</text>
<text x="217.8" y="182.1" transform="rotate(-90 217.8 182.1)">LOAD_+</text>
<text x="219.5" y="184.7" transform="rotate(-90 219.5 184.7)">1</text>
<text x="263.9" y="182.1" transform="rotate(-90 263.9 182.1)">2</text>
<text x="291.8" y="182.1" transform="rotate(-90 291.8 182.1)">2</text>
<text x="408.4" y="185.7">D</text>
<text x="264.8" y="189.8" transform="rotate(-90 264.8 189.8)">A3</text>
<text x="292.7" y="189.8" transform="rotate(-90 292.7 189.8)">A4</text>
<text x="252.6" y="215.3">12V</text>
<text x="10.4" y="235.7">E</text>
<text x="408.4" y="235.7">E</text>
<text x="10.5" y="285.7">F</text>
<text x="35" y="286.7">1</text>
<text x="85" y="286.7">2</text>
<text x="135" y="286.7">3</text>
<text x="185" y="286.7">4</text>
<text x="235" y="286.7">5</text>
<text x="285" y="286.7">6</text>
<text x="335" y="286.7">7</text>
<text x="385" y="286.7">8</text>
<text x="408.5" y="285.7">F</text>
</g>
<g font-size="1.8" fill="#0000c2">
<text x="90.2" y="22.6">RELAY CIRCUIT</text>
<text x="135.2" y="26.7">LED indicates the relay is on</text>
<text x="25.4" y="62.2">D3 IS HIGH IF;</text>
<text x="25.4" y="64.2">*LOW VOLTAGE</text>
<text x="25.4" y="66.3">*REVERSE POLARITY</text>
<text x="25.4" y="68.4">*FLOATING INPUT</text>
<text x="191.8" y="68.4">SNUBBER</text>
<text x="227.3" y="68.4">LOAD BUSS VOLTAGE READING</text>
<text x="130.8" y="109">ARDUINO MEASURES CURRENT</text>
<text x="271.8" y="185.2">THERMOMETER</text>
<text x="271.8" y="214.4">220V mains AC</text>
<text x="349.2" y="213.1">V_REF</text>
</g>
<g font-size="1.8" fill="#008484">
<text x="124.3" y="27">800</text>
<text x="124.6" y="24.7">R?</text>
<text x="135.8" y="24.4">D?</text>
<text x="129.6" y="34.5">D?</text>
<text x="103.5" y="38.4" transform="rotate(-90 103.5 38.4)">G</text>
<text x="106" y="38.4" transform="rotate(-90 106 38.4)">D</text>
<text x="108.6" y="38.4" transform="rotate(-90 108.6 38.4)">S</text>
<text x="111.3" y="36.6">U?</text>
<text x="111.7" y="38.9">IRFZ44N</text>
<text x="130.2" y="36.8">D</text>
<text x="102.2" y="47.3">500k</text>
<text x="103" y="45">R?</text>
<text x="131.4" y="50.7" transform="rotate(-90 131.4 50.7)">GND</text>
<text x="134" y="49.9" transform="rotate(-90 134 49.9)">Vcc</text>
<text x="138" y="54.2">U?</text>
<text x="139.6" y="56.5">SLB-12Vdc-SL-CE</text>
<text x="130.2" y="62.5" transform="rotate(-90 130.2 62.5)">POWERED</text>
<text x="132.7" y="62.5" transform="rotate(-90 132.7 62.5)">MID</text>
<text x="135.3" y="62.5" transform="rotate(-90 135.3 62.5)">NO_POWER</text>
<text x="100.1" y="68.6">DIODE</text>
<text x="101.7" y="66.3">D?</text>
<text x="42" y="76.8">U?</text>
<text x="78.1" y="75.8">R?</text>
<text x="148.1" y="75.7">ACS712xLCTR-30A</text>
<text x="193.9" y="76.9">D?</text>
<text x="227.9" y="77">R?</text>
<text x="254.6" y="77">R?</text>
<text x="39.9" y="79.3">LM741</text>
<text x="78.3" y="78.1">36k</text>
<text x="98.2" y="83.1">C</text>
<text x="98.6" y="80.8">100nF</text>
<text x="155" y="78.2">U?</text>
<text x="193.9" y="79.2">D</text>
<text x="228.2" y="79.3">36k</text>
<text x="254.8" y="79.3">20k</text>
<text x="56.5" y="87.5" transform="rotate(-90 56.5 87.5)">V+</text>
<text x="57.3" y="87">+</text>
<text x="78.1" y="85.9">R?</text>
<text x="78.2" y="88.2">4k</text>
<text x="85.9" y="85.9">D?</text>
<text x="86.2" y="88.2">6.2V</text>
<text x="131.3" y="85.8">IP+</text>
<text x="139.1" y="86.8" transform="rotate(-90 139.1 86.8)">VCC</text>
<text x="161.8" y="87.2">C?</text>
<text x="162.1" y="89.5">0.1uF</text>
<text x="194.8" y="84.6">C?</text>
<text x="194.9" y="87">CP</text>
<text x="201.2" y="84.6">R?</text>
<text x="201.5" y="87">20k</text>
<text x="227.9" y="85.9">R?</text>
<text x="228.1" y="88.2">4k</text>
<text x="235.8" y="85.9">D?</text>
<text x="236" y="88.2">6.2V</text>
<text x="254.6" y="85.9">R?</text>
<text x="254.8" y="88.2">10k</text>
<text x="262.5" y="85.9">D?</text>
<text x="262.7" y="88.2">6.2V</text>
<text x="58.2" y="95.6">10k</text>
<text x="58.5" y="93.3">R?</text>
<text x="68.4" y="95.6">150</text>
<text x="68.7" y="93.3">R?</text>
<text x="131.3" y="95.9">IP-</text>
<text x="139.3" y="93.4">FILTER</text>
<text x="140.1" y="90.8">VIOUT</text>
<text x="139.1" y="97.3" transform="rotate(-90 139.1 97.3)">GND</text>
<text x="155.4" y="96.1">C?</text>
<text x="155.5" y="98.4">1nF</text>
<text x="338" y="124.2">Arduino_UNO_R3</text>
<text x="344.3" y="121.9">A?</text>
<text x="60.3" y="131.6">R?</text>
<text x="111.1" y="131.6">R?</text>
<text x="161.9" y="131.6">R?</text>
<text x="196.2" y="131.6">R?</text>
<text x="216.5" y="130.4">R?</text>
<text x="343.5" y="131.8" transform="rotate(-90 343.5 131.8)">VIN</text>
<text x="348.6" y="132" transform="rotate(-90 348.6 132)">3V3</text>
<text x="40" y="132.9">R?</text>
<text x="40.3" y="135.2">330k</text>
<text x="60.3" y="133.9">R</text>
<text x="90.8" y="132.9">R?</text>
<text x="91.1" y="135.2">330k</text>
<text x="111.1" y="133.9">R</text>
<text x="141.6" y="132.9">R?</text>
<text x="141.9" y="135.2">330k</text>
<text x="161.9" y="133.9">R</text>
<text x="196.5" y="133.9">330k</text>
<text x="216.5" y="132.7">R</text>
<text x="255.9" y="134.9" transform="rotate(-90 255.9 134.9)">+</text>
<text x="261.9" y="134.4">U?</text>
<text x="262.1" y="136.7">fan</text>
<text x="267.3" y="134.9" transform="rotate(-90 267.3 134.9)">+</text>
<text x="273.4" y="134.4">U?</text>
<text x="273.5" y="136.7">fan</text>
<text x="283.8" y="134.9" transform="rotate(-90 283.8 134.9)">G</text>
<text x="286.4" y="134.9" transform="rotate(-90 286.4 134.9)">D</text>
<text x="288.9" y="134.9" transform="rotate(-90 288.9 134.9)">S</text>
<text x="291.6" y="133.1">U?</text>
<text x="292" y="135.4">IRFZ44N</text>
<text x="335.8" y="136.6">D0/RX</text>
<text x="349.2" y="136.6">RESET</text>
<text x="351.2" y="132" transform="rotate(-90 351.2 132)">+5V</text>
<text x="29" y="141.6">LM741</text>
<text x="79.8" y="141.6">LM741</text>
<text x="130.6" y="141.6">LM741</text>
<text x="185.2" y="140.3">LM741</text>
<text x="186.8" y="142.8">U?</text>
<text x="335.8" y="139.1">D1/TX</text>
<text x="335.8" y="141.6">D2</text>
<text x="349.7" y="141.6">IOREF</text>
<text x="30.6" y="144.1">U?</text>
<text x="57.2" y="148.9">Q?</text>
<text x="81.4" y="144.1">U?</text>
<text x="108" y="148.9">Q?</text>
<text x="132.2" y="144.1">U?</text>
<text x="158.8" y="148.9">Q?</text>
<text x="211.9" y="150">BC547</text>
<text x="213.4" y="147.7">Q?</text>
<text x="214.7" y="149.2">C?</text>
<text x="335.8" y="144.2">D3</text>
<text x="335.8" y="146.7">D4</text>
<text x="335.8" y="149.3">D5</text>
<text x="350.3" y="146.7">AREF</text>
<text x="34.4" y="154.3">V+</text>
<text x="55.7" y="151.2">BC547</text>
<text x="57.6" y="152.8">20uF</text>
<text x="58.5" y="150.5">C?</text>
<text x="85.2" y="154.3">V+</text>
<text x="106.5" y="151.2">BC547</text>
<text x="108.4" y="152.8">20uF</text>
<text x="109.3" y="150.5">C?</text>
<text x="136" y="154.3">V+</text>
<text x="157.3" y="151.2">BC547</text>
<text x="159.2" y="152.8">20uF</text>
<text x="160.1" y="150.5">C?</text>
<text x="190.6" y="153.1">V+</text>
<text x="192.4" y="154.8" transform="rotate(-90 192.4 154.8)">+</text>
<text x="213.8" y="151.5">20uF</text>
<text x="335.8" y="151.8">D6</text>
<text x="335.8" y="154.3">D7</text>
<text x="352.8" y="154.3">A1</text>
<text x="352.8" y="151.8">A0</text>
<text x="36.2" y="156.1" transform="rotate(-90 36.2 156.1)">+</text>
<text x="58.5" y="161.5">D?</text>
<text x="87" y="156.1" transform="rotate(-90 87 156.1)">+</text>
<text x="109.3" y="161.5">D?</text>
<text x="137.8" y="156.1" transform="rotate(-90 137.8 156.1)">+</text>
<text x="160.1" y="161.5">D?</text>
<text x="214.7" y="160.2">D?</text>
<text x="263" y="161.6">U?</text>
<text x="290.9" y="161.6">U?</text>
<text x="335.8" y="156.9">D8</text>
<text x="335.8" y="159.4">D9</text>
<text x="335.8" y="162">D10</text>
<text x="348.6" y="162">SDA/A4</text>
<text x="352.8" y="156.9">A2</text>
<text x="352.8" y="159.4">A3</text>
<text x="58.4" y="163.8">6.8</text>
<text x="109.2" y="163.8">6.8</text>
<text x="109.3" y="166.9">R?</text>
<text x="160" y="163.8">6.8</text>
<text x="160.1" y="166.9">R?</text>
<text x="213.9" y="168">999k</text>
<text x="214.7" y="162.5">6.8</text>
<text x="260.5" y="163.9">LM35-LP</text>
<text x="288.4" y="163.9">LM35-LP</text>
<text x="335.8" y="164.5">D11</text>
<text x="335.8" y="167">D12</text>
<text x="348.8" y="164.5">SCL/A5</text>
<text x="57.7" y="170.5">999k</text>
<text x="58.5" y="168.2">R?</text>
<text x="108.5" y="169.2">999k</text>
<text x="159.3" y="169.2">999k</text>
<text x="260.1" y="173.4">GND +VS</text>
<text x="288" y="173.4">GND +VS</text>
<text x="335.8" y="169.6">D13</text>
<text x="348.6" y="169.6">SDA/A4</text>
<text x="348.8" y="172.1">SCL/A5</text>
<text x="34.4" y="179.6">R?</text>
<text x="85.2" y="179.6">R?</text>
<text x="136" y="179.6">R?</text>
<text x="190.6" y="178.3">R?</text>
<text x="264.8" y="179.4" transform="rotate(-90 264.8 179.4)">Vout</text>
<text x="292.7" y="179.4" transform="rotate(-90 292.7 179.4)">Vout</text>
<text x="343.5" y="176.1" transform="rotate(-90 343.5 176.1)">GND</text>
<text x="346.1" y="176.1" transform="rotate(-90 346.1 176.1)">GND</text>
<text x="348.6" y="176.1" transform="rotate(-90 348.6 176.1)">GND</text>
<text x="34.3" y="181.9">0.1</text>
<text x="85.1" y="181.9">0.1</text>
<text x="135.9" y="181.9">0.1</text>
<text x="190.6" y="180.7">0.1</text>
<text x="59.1" y="188.9" transform="rotate(-90 59.1 188.9)">S</text>
<text x="61.6" y="189" transform="rotate(-90 61.6 189)">D</text>
<text x="64.1" y="189.1" transform="rotate(-90 64.1 189.1)">G</text>
<text x="66.9" y="188.5">U?</text>
<text x="67.2" y="190.8">IRFZ44N</text>
<text x="109.9" y="188.9" transform="rotate(-90 109.9 188.9)">S</text>
<text x="112.4" y="189" transform="rotate(-90 112.4 189)">D</text>
<text x="114.9" y="189.1" transform="rotate(-90 114.9 189.1)">G</text>
<text x="117.7" y="188.5">U?</text>
<text x="118" y="190.8">IRFZ44N</text>
<text x="160.7" y="188.9" transform="rotate(-90 160.7 188.9)">S</text>
<text x="163.2" y="189" transform="rotate(-90 163.2 189)">D</text>
<text x="165.7" y="189.1" transform="rotate(-90 165.7 189.1)">G</text>
<text x="168.5" y="188.5">U?</text>
<text x="168.8" y="190.8">IRFZ44N</text>
<text x="215.3" y="187.6" transform="rotate(-90 215.3 187.6)">S</text>
<text x="217.8" y="187.7" transform="rotate(-90 217.8 187.7)">D</text>
<text x="220.3" y="187.8" transform="rotate(-90 220.3 187.8)">G</text>
<text x="223.1" y="187.2">U?</text>
<text x="223.4" y="189.5">IRFZ44N</text>
</g>
<g font-size=".7" fill="#008484">
<text x="53.6" y="83.3" transform="rotate(-90 53.6 83.3)">NULL</text>
<text x="51.1" y="84.6" transform="rotate(-90 51.1 84.6)">NULL</text>
<text x="37.4" y="148.9">NULL</text>
<text x="88.2" y="148.9">NULL</text>
<text x="139" y="148.9">NULL</text>
<text x="193.6" y="147.6">NULL</text>
<text x="38.6" y="151.4">NULL</text>
<text x="89.4" y="151.4">NULL</text>
<text x="140.2" y="151.4">NULL</text>
<text x="194.8" y="150.2">NULL</text>
</g>
</svg>
